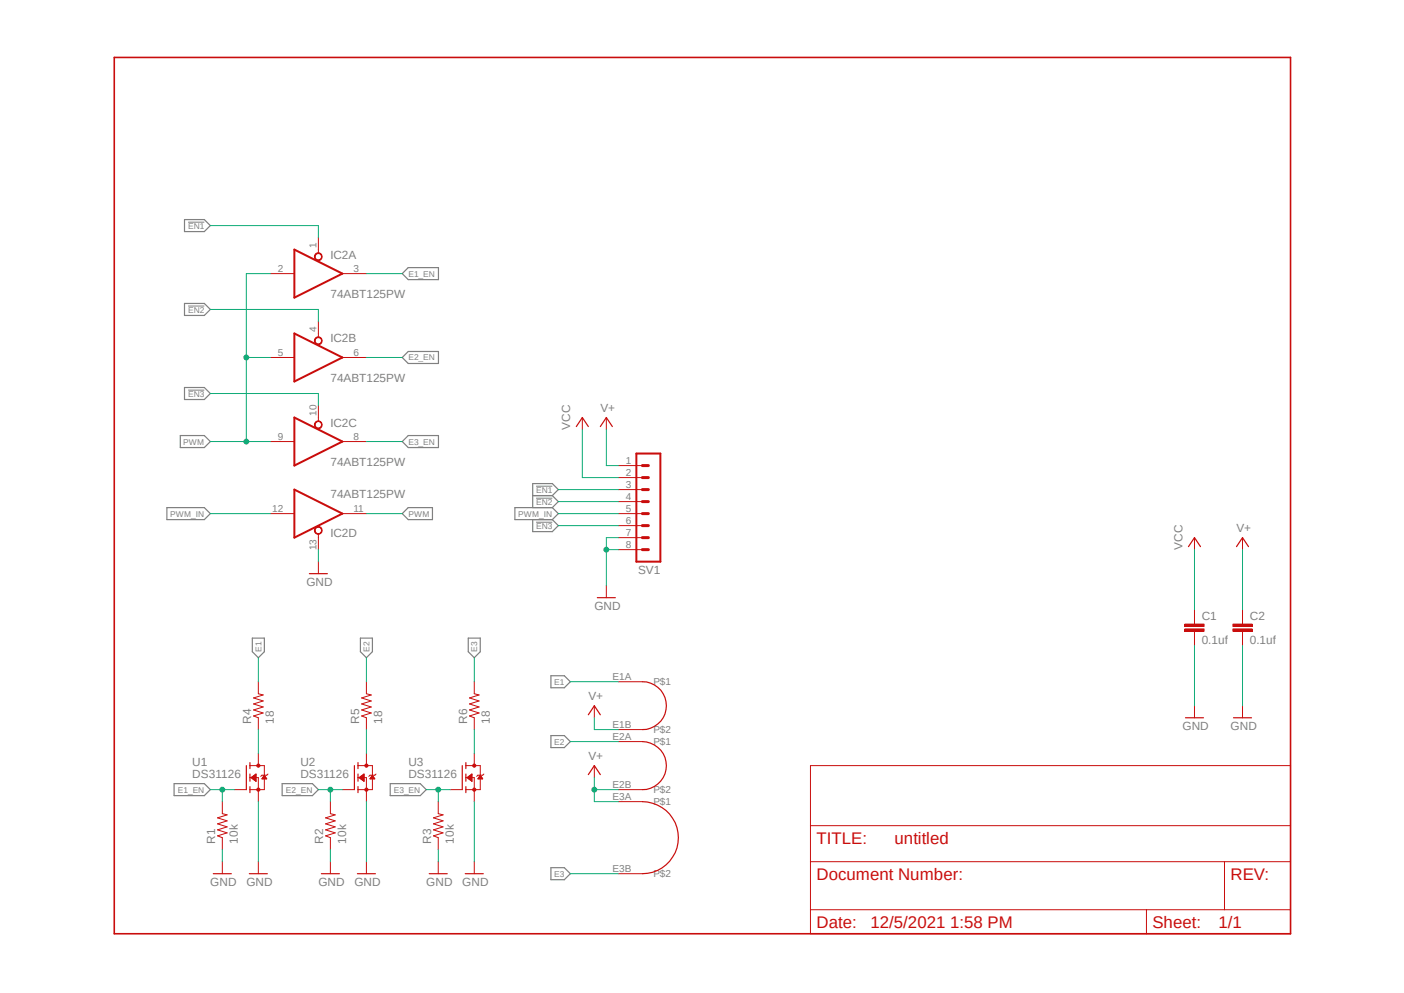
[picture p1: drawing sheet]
<svg xmlns="http://www.w3.org/2000/svg" width="297mm" height="210mm" viewBox="0 0 297 210" stroke-linecap="round" stroke-linejoin="round" font-family="sans-serif">
<path d="M23.7 11.8l249.7 186.2M273.4 11.8l-249.7 186.2" fill="none" stroke="#fff" stroke-width=".21"/>
<g fill="none" stroke="#808080" stroke-width=".25">
<path d="M39 46.4h4.2l1.3 1.3-1.3 1.3h-4.2zM86.4 56.6h6.4v2.5h-6.4l-1.3-1.2zM39 64.2h4.2l1.3 1.2-1.3 1.3h-4.2zM86.4 74.3h6.4v2.6h-6.4l-1.3-1.3zM38.1 92.1h5.1l1.3 1.3-1.3 1.3h-5.1zM39 82h4.2l1.3 1.2-1.3 1.3h-4.2zM85.1 93.4l1.3-1.3h6.4v2.6h-6.4zM35.3 107.4h7.9l1.3 1.2-1.3 1.3h-7.9zM85.1 108.6l1.3-1.2h5.1v2.5h-5.1zM112.7 104.8h4.1M112.7 109.9v2.5h4.1l1.3-1.2-1.3-1.3M116.8 107.4h-7.9v2.5h7.9"/>
<path d="M116.8 107.4l1.3 1.2-1.3 1.3M116.8 104.8l1.3-1.3-1.3-1.2h-4.1v5.1M116.8 104.8l1.3 1.3-1.3 1.3M53.4 135h2.5v2.8l-1.2 1.3-1.3-1.3zM76.2 135h2.6v2.8l-1.3 1.3-1.3-1.3zM99.1 135h2.5v2.8l-1.3 1.3-1.2-1.3zM116.5 142.9h2.9l1.2 1.3-1.2 1.3h-2.9zM116.5 155.6h2.9l1.2 1.2-1.2 1.3h-2.9zM36.8 165.7h6.4l1.3 1.3-1.3 1.3h-6.4zM59.7 165.7h6.4l1.3 1.3-1.3 1.3h-6.4zM82.5 165.7h6.4l1.3 1.3-1.3 1.3h-6.4zM116.5 183.5h2.9l1.2 1.3-1.2 1.3h-2.9z"/>
</g>
<path d="M39.8 47h3.4M39.8 64.7h3.4M39.8 82.5h3.4M113.4 102.8h3.4M113.4 105.4h3.4M113.4 110.4h3.4" fill="none" stroke="#808080" stroke-width=".21"/>
<path d="M125.7 149.3v2.5M130.8 144.2h5.1M130.8 154.3h5.1M130.8 156.8h5.1M52.9 161.9h3v5.1h-3M52.9 164.5h1.8v2.5M56.7 163.7l-.3 .3h-1l-.2 .2M125.7 161.9v2.6M130.8 167h5.1M130.8 169.5h5.1M130.8 184.8h5.1" fill="none" stroke="#c90d0c" stroke-width=".21"/>
<path d="M124.5 151.2l1.2-1.9 1.3 1.9M135.9 144.2a5.1 5.1 0 0 1 5.1 5 5.1 5.1 0 0 1-5.1 5.1M135.9 156.8a5.1 5.1 0 0 1 5.1 5.1 5.1 5.1 0 0 1-5.1 5.1M52.1 161.9v5.1M52.9 161.3v1.3M52.9 163.7v1.5M52.9 166.4v1.2M124.5 163.8l1.2-1.9 1.3 1.9M135.9 169.5a7.6 7.6 0 0 1 7.6 7.7 7.6 7.6 0 0 1-7.6 7.6" fill="none" stroke="#c90d0c" stroke-width=".25"/>
<circle cx="54.7" cy="167" r=".33" fill="#c90d0c"/>
<circle cx="54.7" cy="167" r=".33" fill="none" stroke="#c90d0c" stroke-width=".21"/>
<circle cx="54.7" cy="161.9" r=".33" fill="#c90d0c"/>
<g fill="none" stroke="#c90d0c" stroke-width=".21">
<path d="M54.7 159.4v2.5M49.6 167h2.5M53.1 164.5l1-.8v1.5zM53.2 164.5h.9M53.2 164.4h.9M53.3 164.6h.8M53.3 164.3h.8M53.4 164.7h.7M53.4 164.3h.7M53.6 164.2h.5M53.6 164.8h.5M53.6 164.1h.5"/>
<path d="M53.6 164.9h.5M53.8 164h.3M53.8 165h.3M53.9 165.1h.2M53.9 163.9h.2M54 165.1h.1M54 163.8h.1M54.1 165.2l.1 .1M54.1 163.7l.1 .1M54.7 167v2.5M55.5 164.6h.8M55.5 164.5h.8"/>
<path d="M55.6 164.4h.6M55.7 164.3h.5M55.7 164.3h.4M55.8 164.2h.2M55.8 164.1h.2M55.9 164h.1M55.9 164l.5 .7h-1zM75.7 161.9h3.1v5.1h-3.1M75.7 164.5h1.8v2.5M79.5 163.7l-.2 .3h-1l-.3 .2"/>
<circle cx="54.7" cy="161.9" r=".33"/>
</g>
<path d="M75 161.9v5.1M75.7 161.3v1.3M75.7 163.7v1.5M75.7 166.4v1.2" fill="none" stroke="#c90d0c" stroke-width=".25"/>
<circle cx="77.5" cy="167" r=".33" fill="#c90d0c"/>
<circle cx="77.5" cy="167" r=".33" fill="none" stroke="#c90d0c" stroke-width=".21"/>
<circle cx="77.5" cy="161.9" r=".33" fill="#c90d0c"/>
<g fill="none" stroke="#c90d0c" stroke-width=".21">
<path d="M77.5 159.4v2.5M72.4 167h2.6M76 164.5l1-.8v1.5zM76 164.5h1M76 164.4h1M76.2 164.6h.8M76.2 164.3h.8M76.3 164.7h.7M76.3 164.3h.7M76.4 164.2h.6M76.4 164.8h.6M76.5 164.1h.5"/>
<path d="M76.5 164.9h.5M76.6 164h.4M76.6 165h.4M76.8 165.1h.2M76.8 163.9h.2M76.9 165.1h.1M76.9 163.8h.1M77 165.2h.1M77 163.7h.1M77.5 167v2.5M78.3 164.6h.9M78.4 164.5h.7"/>
<path d="M78.4 164.4h.7M78.5 164.3h.5M78.6 164.3h.4M78.6 164.2h.3M78.7 164.1h.1M78.7 164h.1M78.8 164l.5 .7h-1zM98.6 161.9h3v5.1h-3M98.6 164.5h1.7v2.5M102.4 163.7l-.3 .3h-1l-.3 .2"/>
<circle cx="77.5" cy="161.9" r=".33"/>
</g>
<path d="M97.8 161.9v5.1M98.6 161.3v1.3M98.6 163.7v1.5M98.6 166.4v1.2" fill="none" stroke="#c90d0c" stroke-width=".25"/>
<circle cx="100.3" cy="167" r=".33" fill="#c90d0c"/>
<circle cx="100.3" cy="167" r=".33" fill="none" stroke="#c90d0c" stroke-width=".21"/>
<circle cx="100.3" cy="161.9" r=".33" fill="#c90d0c"/>
<g fill="none" stroke="#c90d0c" stroke-width=".21">
<path d="M123.2 88.3v2.5M128.3 88.3v2.5M130.8 98.5h5.1M130.8 101h5.1M130.8 103.5h5.1M130.8 106.1h5.1M130.8 108.6h5.1M130.8 111.2h5.1M130.8 113.7h5.1M130.8 116.2h5.1M128.3 123.9v2.5M252.7 131.5v.5"/>
<path d="M252.7 133.5v.5M54.7 144.2v2.5l1 .3-2.1 .6 2.1 .7-2.1 .6 2.1 .6-2.1 .7 2.1 .6-2.1 .6 1.1 .4v2.5M77.5 144.2v2.5l1 .3-2 .6 2 .7-2 .6 2 .6-2 .7 2 .6-2 .6 1 .4v2.5M100.3 144.2v2.5l1 .3-2 .6 2 .7-2 .6 2 .6-2 .7 2 .6-2 .6 1 .4v2.5M100.3 159.4v2.5M47 169.5v2.6l1 .2-2 .7 2 .6-2 .6 2 .7-2 .6 2 .6-2 .7 1 .4v2.5M69.9 169.5v2.6l1 .2-2 .7 2 .6-2 .6 2 .7-2 .6 2 .6-2 .7 1 .4v2.5M92.7 169.5v2.6l1 .2-2 .7 2 .6-2 .6 2 .7-2 .6 2 .6-2 .7 1 .4v2.5M95.2 167h2.6M98.8 164.5l1-.8v1.5zM98.9 164.5h.9M98.9 164.4h.9"/>
<path d="M99 164.6h.8M99 164.3h.8M99.1 164.7h.7M99.1 164.3h.7M99.2 164.2h.6M99.2 164.8h.6M99.4 164.1h.4M99.4 164.9h.4M99.5 164h.3M99.5 165h.3M99.6 165.1h.2M99.6 163.9h.2"/>
<path d="M99.7 165.1h.1M99.7 163.8h.1M99.8 165.2l.1 .1M99.8 163.7l.1 .1M100.3 167v2.5M101.2 164.6h.8M101.3 164.5h.7M101.3 164.4h.6M101.3 164.3h.6M101.4 164.3h.4M101.5 164.2h.2M101.6 164.1h.1"/>
<path d="M101.6 164l.5 .7h-1zM101.6 164h.1M47 182.2v2.6M54.7 182.2v2.6M69.9 182.2v2.6M77.5 182.2v2.6M92.7 182.2v2.6M100.3 182.2v2.6"/>
<circle cx="100.3" cy="161.9" r=".33"/>
</g>
<path d="M121.9 90.2l1.3-1.9 1.3 1.9M127 90.2l1.3-1.9 1.2 1.9M126.4 126.4h3.8M45.1 184.8h3.8M52.7 184.8h3.9M68 184.8h3.8M75.6 184.8h3.8M90.8 184.8h3.8M98.4 184.8h3.8" fill="none" stroke="#c90d0c" stroke-width=".25"/>
<path d="M134.6 95.9h5.1v22.9h-5.1z" fill="none" stroke="#c90d0c" stroke-width=".42"/>
<path d="M135.9 98.5h1.3M135.9 103.5h1.3M135.9 101h1.3M135.9 108.6h1.3M135.9 106.1h1.3M135.9 116.2h1.3M135.9 113.7h1.3M135.9 111.2h1.3" fill="none" stroke="#c90d0c" stroke-width=".64"/>
<path d="M250.7 133h4v.5h-4z" fill-rule="evenodd" fill="#c90d0c"/>
<path d="M250.7 133h4v.5h-4z" fill="none" stroke="#c90d0c" stroke-width=".21"/>
<path d="M250.7 132h4v.5h-4z" fill-rule="evenodd" fill="#c90d0c"/>
<path d="M250.7 132h4v.5h-4zM252.7 128.9v2.6M252.7 134v2.6M262.8 131.5v.5M262.8 133.5v.5" fill="none" stroke="#c90d0c" stroke-width=".21"/>
<path d="M260.8 133h4.1v.5h-4.1z" fill-rule="evenodd" fill="#c90d0c"/>
<path d="M260.8 133h4.1v.5h-4.1z" fill="none" stroke="#c90d0c" stroke-width=".21"/>
<path d="M260.8 132h4.1v.5h-4.1z" fill-rule="evenodd" fill="#c90d0c"/>
<path d="M67.4 52.8v.8M252.7 113.7v2.5M262.8 113.7v2.5M260.8 132h4.1v.5h-4.1zM262.8 128.9v2.6M262.8 134v2.6M252.7 149.3v2.5M262.8 149.3v2.5" fill="none" stroke="#c90d0c" stroke-width=".21"/>
<path d="M251.4 115.6l1.3-1.9 1.3 1.9M261.6 115.6l1.2-1.9 1.3 1.9M250.8 151.8h3.8M260.9 151.8h3.9" fill="none" stroke="#c90d0c" stroke-width=".25"/>
<path d="M62.3 52.8l10.1 5.1-10.1 5z" fill="none" stroke="#c90d0c" stroke-width=".42"/>
<path d="M66.8 53.6a.83 .83 0 0 1 1.3 .3 .83 .83 0 0 1-.5 1.2 .83 .83 0 0 1-1.1-.8h.1a.68 .68 0 0 1 .9-.7 .68 .68 0 0 1 .3 1.1 .68 .68 0 0 1-1.1-.1l-.2-.3z" fill-rule="evenodd" fill="#c90d0c"/>
<path d="M57.2 57.9h5.1M66.8 53.6a.83 .83 0 0 1 1.3 .3 .83 .83 0 0 1-.5 1.2 .83 .83 0 0 1-1.1-.8h.1a.68 .68 0 0 1 .9-.7 .68 .68 0 0 1 .3 1.1 .68 .68 0 0 1-1.1-.1l-.2-.3zM67.4 50.2v2.6M72.4 57.9h5.1M67.4 70.5v.8" fill="none" stroke="#c90d0c" stroke-width=".21"/>
<path d="M62.3 70.5l10.1 5.1-10.1 5.1z" fill="none" stroke="#c90d0c" stroke-width=".42"/>
<path d="M66.8 71.4a.83 .83 0 0 1 1.3 .3 .83 .83 0 0 1-.6 1.2 .83 .83 0 0 1-1-.8h.1a.68 .68 0 0 1 .9-.7 .68 .68 0 0 1 .3 1.1 .68 .68 0 0 1-1.1-.2l-.2-.2z" fill-rule="evenodd" fill="#c90d0c"/>
<path d="M57.2 75.6h5.1M66.8 71.4a.83 .83 0 0 1 1.3 .3 .83 .83 0 0 1-.6 1.2 .83 .83 0 0 1-1-.8h.1a.68 .68 0 0 1 .9-.7 .68 .68 0 0 1 .3 1.1 .68 .68 0 0 1-1.1-.2l-.2-.2zM67.4 68v2.5M72.4 75.6h5.1M67.4 88.3v.8" fill="none" stroke="#c90d0c" stroke-width=".21"/>
<path d="M62.3 88.3l10.1 5.1-10.1 5.1z" fill="none" stroke="#c90d0c" stroke-width=".42"/>
<path d="M66.8 89.2a.83 .83 0 0 1 1.3 .3 .83 .83 0 0 1-.6 1.1 .83 .83 0 0 1-1-.8h.1a.68 .68 0 0 1 .9-.7 .68 .68 0 0 1 .3 1.1 .68 .68 0 0 1-1.1-.1l-.2-.3z" fill-rule="evenodd" fill="#c90d0c"/>
<path d="M57.2 93.4h5.1M66.8 89.2a.83 .83 0 0 1 1.3 .3 .83 .83 0 0 1-.6 1.1 .83 .83 0 0 1-1-.8h.1a.68 .68 0 0 1 .9-.7 .68 .68 0 0 1 .3 1.1 .68 .68 0 0 1-1.1-.1l-.2-.3zM67.4 85.8v2.5M72.4 93.4h5.1M67.4 112.9v.8" fill="none" stroke="#c90d0c" stroke-width=".21"/>
<path d="M62.3 103.5l10.1 5.1-10.1 5.1z" fill="none" stroke="#c90d0c" stroke-width=".42"/>
<path d="M66.8 111.5a.84 .84 0 0 1 1.3 .3 .84 .84 0 0 1-.5 1.2 .84 .84 0 0 1-1.1-.8h.1a.68 .68 0 0 1 .9-.7 .68 .68 0 0 1 .3 1.1 .68 .68 0 0 1-1.1-.1l-.2-.3z" fill-rule="evenodd" fill="#c90d0c"/>
<path d="M57.2 108.6h5.1M66.8 111.5a.84 .84 0 0 1 1.3 .3 .84 .84 0 0 1-.5 1.2 .84 .84 0 0 1-1.1-.8h.1a.68 .68 0 0 1 .9-.7 .68 .68 0 0 1 .3 1.1 .68 .68 0 0 1-1.1-.1l-.2-.3zM67.4 113.7v2.5M67.4 118.8v2.5M72.4 108.6h5.1M171.4 161.9h101.6v35.6h-101.6zM171.4 174.6h101.6M171.4 182.2h101.6M171.4 192.4h101.6M242.5 192.4v5.1M259 182.2v10.2" fill="none" stroke="#c90d0c" stroke-width=".21"/>
<path d="M65.4 121.3h3.9" fill="none" stroke="#c90d0c" stroke-width=".25"/>
<path d="M24.2 12.1h248.8v185.4h-248.8z" fill="none" stroke="#c90d0c" stroke-width=".34"/>
<path d="M125.7 151.8v2.5h5.1M125.7 164.5v5h5.1M125.7 167h5.1" fill="none" stroke="#0dab76" stroke-width=".21"/>
<circle cx="125.7" cy="167" r=".51" fill="#0dab76"/>
<g fill="none" stroke="#0dab76" stroke-width=".21">
<path d="M128.3 90.8v7.7h2.5M128.3 116.2h2.5M130.8 113.7h-2.5v10.2M262.8 116.2v12.7M54.7 139.1v5.1M77.5 139.1v5.1M100.3 139.1v5.1M120.6 144.2h10.2M120.6 156.8h10.2M47 179.7v2.5M54.7 169.5v12.7M69.9 179.7v2.5"/>
<path d="M77.5 169.5v12.7M92.7 179.7v2.5M100.3 169.5v12.7M120.6 184.8h10.2"/>
<circle cx="125.7" cy="167" r=".51"/>
</g>
<circle cx="128.3" cy="116.2" r=".51" fill="#0dab76"/>
<g fill="none" stroke="#0dab76" stroke-width=".21">
<path d="M67.4 116.2v2.6M252.7 136.6v12.7M262.8 136.6v12.7M44.5 167h5.1M47 167v2.5"/>
<circle cx="128.3" cy="116.2" r=".51"/>
</g>
<circle cx="47" cy="167" r=".51" fill="#0dab76"/>
<g fill="none" stroke="#0dab76" stroke-width=".21">
<path d="M77.5 57.9h7.6M67.4 167h5M69.9 167v2.5"/>
<circle cx="47" cy="167" r=".51"/>
</g>
<circle cx="69.9" cy="167" r=".51" fill="#0dab76"/>
<g fill="none" stroke="#0dab76" stroke-width=".21">
<path d="M77.5 75.6h7.6M90.2 167h5M92.7 167v2.5"/>
<circle cx="69.9" cy="167" r=".51"/>
</g>
<circle cx="92.7" cy="167" r=".51" fill="#0dab76"/>
<g fill="none" stroke="#0dab76" stroke-width=".21">
<path d="M57.2 57.9h-5.1v35.5M52.1 75.6h5.1M77.5 93.4h7.6M54.7 154.3v5.1M77.5 154.3v5.1M100.3 154.3v5.1"/>
<circle cx="92.7" cy="167" r=".51"/>
</g>
<circle cx="52.1" cy="75.6" r=".51" fill="#0dab76"/>
<g fill="none" stroke="#0dab76" stroke-width=".21">
<path d="M44.5 93.4h12.7"/>
<circle cx="52.1" cy="75.6" r=".51"/>
</g>
<circle cx="52.1" cy="93.4" r=".51" fill="#0dab76"/>
<g fill="none" stroke="#0dab76" stroke-width=".21">
<path d="M44.5 47.7h22.9v2.5M44.5 65.4h22.9v2.6M44.5 83.2h22.9v2.6M123.2 90.8v10.2h7.6M44.5 108.6h12.7M77.5 108.6h7.6M118.1 108.6h12.7M118.1 103.5h12.7M118.1 106.1h12.7M118.1 111.2h12.7M252.7 116.2v12.7"/>
<circle cx="52.1" cy="93.4" r=".51"/>
</g>
<g font-size="3.6" fill="#c90d0c">
<text x="172.7" y="178.4">TITLE:</text>
<text x="189.2" y="178.4">untitled</text>
<text x="172.7" y="186.1">Document Number:</text>
<text x="260.3" y="186.1">REV:</text>
<text x="172.7" y="196.2">Date:</text>
<text x="184.2" y="196.2">12/5/2021 1:58 PM</text>
<text x="243.8" y="196.2">Sheet:</text>
<text x="257.8" y="196.2">1/1</text>
</g>
<g font-size="2.5" fill="#808080">
<text x="69.9" y="54.7">IC2A</text>
<text x="69.9" y="63">74ABT125PW</text>
<text x="69.9" y="72.4">IC2B</text>
<text x="69.9" y="80.7">74ABT125PW</text>
<text x="127" y="87">V+</text>
<text x="69.9" y="90.2">IC2C</text>
<text x="120.7" y="90.8" transform="rotate(-90 120.7 90.8)">VCC</text>
<text x="69.9" y="98.5">74ABT125PW</text>
<text x="69.9" y="105.3">74ABT125PW</text>
<text x="69.9" y="113.6">IC2D</text>
<text x="261.6" y="112.4">V+</text>
<text x="250.2" y="116.2" transform="rotate(-90 250.2 116.2)">VCC</text>
<text x="64.8" y="123.9">GND</text>
<text x="135" y="121.3">SV1</text>
<text x="125.7" y="128.9">GND</text>
<text x="254.2" y="131.1">C1</text>
<text x="264.4" y="131.1">C2</text>
<text x="254.2" y="136.2">0.1uf</text>
<text x="264.4" y="136.2">0.1uf</text>
<text x="124.5" y="148">V+</text>
<text x="53.1" y="153.1" transform="rotate(-90 53.1 153.1)">R4</text>
<text x="58" y="153.1" transform="rotate(-90 58 153.1)">18</text>
<text x="76" y="153.1" transform="rotate(-90 76 153.1)">R5</text>
<text x="80.8" y="153.1" transform="rotate(-90 80.8 153.1)">18</text>
<text x="98.8" y="153.1" transform="rotate(-90 98.8 153.1)">R6</text>
<text x="103.6" y="153.1" transform="rotate(-90 103.6 153.1)">18</text>
<text x="250.2" y="154.3">GND</text>
<text x="260.3" y="154.3">GND</text>
<text x="40.7" y="161.9">U1</text>
<text x="63.5" y="161.9">U2</text>
<text x="86.4" y="161.9">U3</text>
<text x="124.5" y="160.7">V+</text>
<text x="40.7" y="164.5">DS31126</text>
<text x="63.5" y="164.5">DS31126</text>
<text x="86.4" y="164.5">DS31126</text>
<text x="45.5" y="178.4" transform="rotate(-90 45.5 178.4)">R1</text>
<text x="50.3" y="178.4" transform="rotate(-90 50.3 178.4)">10k</text>
<text x="68.4" y="178.4" transform="rotate(-90 68.4 178.4)">R2</text>
<text x="73.2" y="178.4" transform="rotate(-90 73.2 178.4)">10k</text>
<text x="91.2" y="178.4" transform="rotate(-90 91.2 178.4)">R3</text>
<text x="96" y="178.4" transform="rotate(-90 96 178.4)">10k</text>
<text x="44.5" y="187.3">GND</text>
<text x="52.1" y="187.3">GND</text>
<text x="67.4" y="187.3">GND</text>
<text x="75" y="187.3">GND</text>
<text x="90.2" y="187.3">GND</text>
<text x="97.8" y="187.3">GND</text>
</g>
<g font-size="2.1" fill="#808080">
<text x="67" y="52.4" transform="rotate(-90 67 52.4)">1</text>
<text x="58.8" y="57.5">2</text>
<text x="74.8" y="57.5">3</text>
<text x="67" y="70.2" transform="rotate(-90 67 70.2)">4</text>
<text x="58.8" y="75.3">5</text>
<text x="74.8" y="75.3">6</text>
<text x="67" y="88" transform="rotate(-90 67 88)">10</text>
<text x="58.8" y="93">9</text>
<text x="74.8" y="93">8</text>
<text x="132.4" y="98.1">1</text>
<text x="132.4" y="100.7">2</text>
<text x="132.4" y="103.2">3</text>
<text x="132.4" y="105.7">4</text>
<text x="57.6" y="108.3">12</text>
<text x="74.8" y="108.3">11</text>
<text x="132.4" y="108.3">5</text>
<text x="132.4" y="110.8">6</text>
<text x="132.4" y="113.4">7</text>
<text x="67" y="116.4" transform="rotate(-90 67 116.4)">13</text>
<text x="132.4" y="115.9">8</text>
<text x="129.6" y="143.8">E1A</text>
<text x="138.2" y="144.9">P$1</text>
<text x="129.6" y="154">E1B</text>
<text x="138.2" y="155.1">P$2</text>
<text x="129.6" y="156.5">E2A</text>
<text x="138.2" y="157.6">P$1</text>
<text x="129.6" y="166.7">E2B</text>
<text x="138.2" y="167.8">P$2</text>
<text x="129.6" y="169.2">E3A</text>
<text x="138.2" y="170.3">P$1</text>
<text x="129.6" y="184.4">E3B</text>
<text x="138.2" y="185.5">P$2</text>
</g>
<g font-size="1.8" fill="#808080">
<text x="39.8" y="48.3">EN1</text>
<text x="86.4" y="58.5">E1_EN</text>
<text x="39.8" y="66.1">EN2</text>
<text x="86.4" y="76.2">E2_EN</text>
<text x="39.8" y="83.9">EN3</text>
<text x="38.8" y="94">PWM</text>
<text x="86.4" y="94">E3_EN</text>
<text x="113.4" y="104.2">EN1</text>
<text x="113.4" y="106.7">EN2</text>
<text x="36" y="109.3">PWM_IN</text>
<text x="86.4" y="109.3">PWM</text>
<text x="109.6" y="109.3">PWM_IN</text>
<text x="113.4" y="111.8">EN3</text>
<text x="55.3" y="137.8" transform="rotate(-90 55.3 137.8)">E1</text>
<text x="78.1" y="137.8" transform="rotate(-90 78.1 137.8)">E2</text>
<text x="101" y="137.8" transform="rotate(-90 101 137.8)">E3</text>
<text x="117.2" y="144.8">E1</text>
<text x="117.2" y="157.5">E2</text>
<text x="37.6" y="167.6">E1_EN</text>
<text x="60.5" y="167.6">E2_EN</text>
<text x="83.3" y="167.6">E3_EN</text>
<text x="117.2" y="185.4">E3</text>
</g>
</svg>
